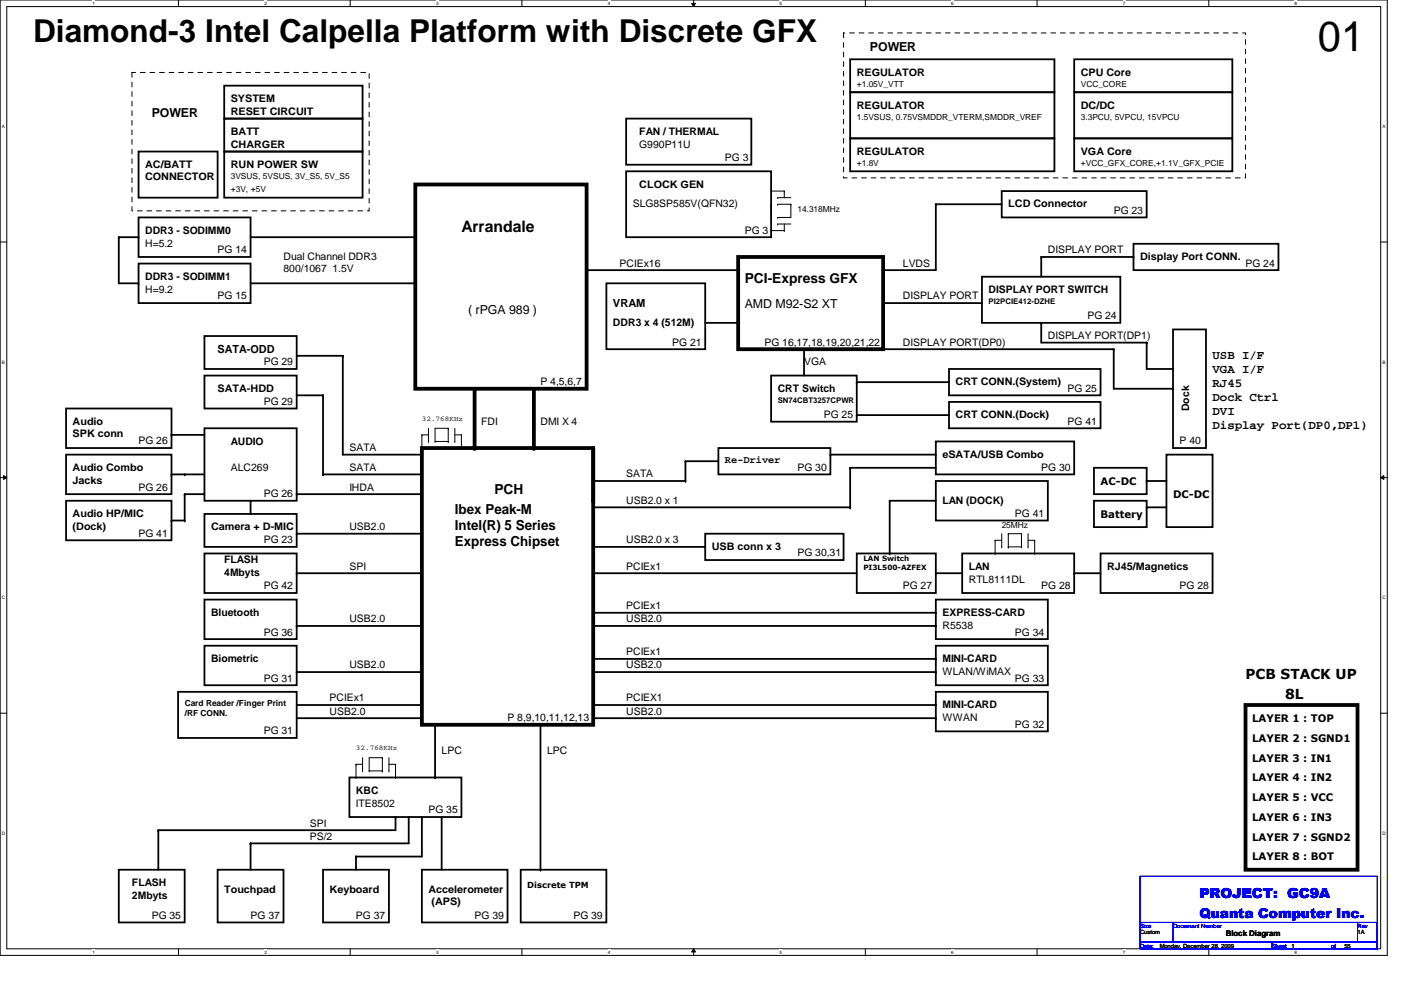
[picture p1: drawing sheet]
<svg xmlns="http://www.w3.org/2000/svg" width="297mm" height="210mm" viewBox="0 0 297 210" stroke-linecap="round" stroke-linejoin="round" font-family="sans-serif">
<path d="M0 0h294.1v202.6h-294.1zM1.4 1.4h291.3v199.8h-291.3z" fill="none" stroke="#000" stroke-width=".21"/>
<g fill="#fff">
<path d="M19.6 .2h.6v1.1h-.6z"/>
<path d="M19.6 201.3h.6v1.1h-.6z"/>
</g>
<path d="M37.8 0v1.4M37.8 201.2v1.4" fill="none" stroke="#000" stroke-width=".21"/>
<g fill="#fff">
<path d="M56 .2h.6v1.1h-.6z"/>
<path d="M56 201.3h.6v1.1h-.6z"/>
</g>
<path d="M74.2 0v1.4M74.2 201.2v1.4" fill="none" stroke="#000" stroke-width=".21"/>
<g fill="#fff">
<path d="M92.5 .2h.5v1.1h-.5z"/>
<path d="M92.5 201.3h.5v1.1h-.5z"/>
</g>
<path d="M110.7 0v1.4M110.7 201.2v1.4" fill="none" stroke="#000" stroke-width=".21"/>
<g fill="#fff">
<path d="M128.9 .2h.5v1.1h-.5z"/>
<path d="M128.9 201.3h.5v1.1h-.5z"/>
</g>
<path d="M146.6 .7h.8l-.3 .7zM147.1 0v1.4M147.1 201.2l.3 .6h-.8zM147.1 201.2v1.4" fill="none" stroke="#000" stroke-width=".21"/>
<path d="M146.6 .7h.8l-.3 .7zM147.1 201.2l.3 .6h-.8z" fill="#000"/>
<g fill="#fff">
<path d="M165.3 .2h.5v1.1h-.5z"/>
<path d="M165.3 201.3h.5v1.1h-.5z"/>
</g>
<path d="M183.5 0v1.4M183.5 201.2v1.4" fill="none" stroke="#000" stroke-width=".21"/>
<g fill="#fff">
<path d="M201.7 .2h.5v1.1h-.5z"/>
<path d="M201.7 201.3h.5v1.1h-.5z"/>
</g>
<path d="M219.9 0v1.4M219.9 201.2v1.4" fill="none" stroke="#000" stroke-width=".21"/>
<g fill="#fff">
<path d="M238.1 .2h.5v1.1h-.5z"/>
<path d="M238.1 201.3h.5v1.1h-.5z"/>
</g>
<path d="M256.3 0v1.4M256.3 201.2v1.4" fill="none" stroke="#000" stroke-width=".21"/>
<g fill="#fff">
<path d="M274.5 .2h.5v1.1h-.5z"/>
<path d="M274.5 201.3h.5v1.1h-.5z"/>
<path d="M.4 26.3h.7v1.1h-.7z"/>
<path d="M293.1 26.3h.6v1.1h-.6z"/>
<path d="M.4 76.2h.7v1.1h-.7z"/>
<path d="M293.1 76.2h.6v1.1h-.6z"/>
</g>
<path d="M0 51.3h1.4M292.7 51.3h1.4" fill="none" stroke="#000" stroke-width=".21"/>
<g fill="#fff">
<path d="M.4 126.2h.7v1.1h-.7z"/>
<path d="M293.1 126.2h.7v1.1h-.7z"/>
</g>
<path d="M0 101.3h1.4M.8 100.8l.6 .5-.6 .3zM292.7 101.3l.7-.5v.8zM292.7 101.3h1.4" fill="none" stroke="#000" stroke-width=".21"/>
<path d="M.8 100.8l.6 .5-.6 .3zM292.7 101.3l.7-.5v.8z" fill="#000"/>
<g fill="#fff">
<path d="M.4 176.1h.7v1.1h-.7z"/>
<path d="M293.1 176.1h.7v1.1h-.7z"/>
</g>
<g fill="none" stroke="#000" stroke-width=".21">
<path d="M163.5 48.9h.1M163.5 43.3h.1M163.5 40.5h.1M163.5 48.9h2.8M163.5 43.3v2.8M163.5 40.5h2.8M164.9 43.3h.1M164.9 46.1h.1M164.9 47.5h.1M164.9 41.9h.1M164.9 43.3h2.8M164.9 47.5h2.8"/>
<path d="M164.9 41.9h2.8M166.3 48.9h.1M166.3 40.5h.1M166.3 40.5v1.4M166.3 47.5v1.4M167.7 43.3h.1M167.7 43.3v2.8h-2.8M89.4 95h.1M89.4 92.2h.1M89.4 92.2v2.8M89.4 92.2h1.4M90.8 93.6h.1"/>
<path d="M90.8 90.8v2.8M92.2 93.6h.1M92.2 93.6h2.8M95 93.6h.1M95 90.8h.1M95 90.8v2.8M95 90.8h-2.8v2.8M96.4 93.6h.1M96.4 92.2h1.4M96.4 90.8v2.8M97.8 92.2h.1M97.8 95h.1"/>
<path d="M97.8 92.2v2.8M211 114.6h.1M211 117.3h.1M211 114.6h1.4M211 114.6v2.7M212.4 116h.1M212.4 113.2v2.8M213.8 116h.1M213.8 113.2h.1M213.8 113.2v2.8M213.8 113.2h2.8v2.8M213.8 116h2.8"/>
<path d="M216.6 116h.1M218 116h.1M218 114.6h1.4M218 113.2v2.8M219.4 117.3h.1M219.4 114.6h.1M219.4 114.6v2.7M0 151.2h1.4M292.7 151.2h1.4M75.5 164.8h.1M75.5 162.1h.1M75.5 162.1v2.7"/>
<path d="M75.5 162.1h1.4M76.9 163.4h.1M76.9 160.7v2.7M78.3 163.4h.1M78.3 163.4h2.8M81.1 163.4h.1M81.1 160.7h.1M81.1 160.7v2.7M81.1 160.7h-2.8v2.7M82.5 163.4h.1M82.5 162.1h1.4M82.5 160.7v2.7"/>
<path d="M83.9 162.1h.1M83.9 164.8h.1M83.9 162.1v2.7"/>
</g>
<path d="M241.7 185.8h50.3v14h-50.3zM241.7 199.8h50.3v1.4h-50.3zM241.7 195.6h50.3v4.2h-50.3zM248.7 195.6h.1M248.7 195.6v4.2M269.7 199.8h.1M269.7 199.8v1.4M287.8 195.6h.1M287.8 195.6v4.2M292 199.8v1.4M292 201.2h.1" fill="none" stroke="#00f" stroke-width=".21"/>
<g fill="none" stroke="#000" stroke-width=".38">
<path d="M47.5 18.2h29.4v6.9h-29.4zM180.3 12.6h43.3v7h-43.3zM180.3 19.6h43.3v9.7h-43.3zM227.7 19.6h33.6v9.7h-33.6zM227.7 12.6h33.6v7h-33.6zM29.4 32.1h16.7v9.8h-16.7zM47.5 25.1h29.4v7h-29.4zM47.5 32.1h29.4v9.8h-29.4zM132.8 36.3h30.7v14h-30.7zM132.8 25.1h26.5v9.8h-26.5zM180.3 29.3h43.3v7h-43.3zM227.7 29.3h33.6v7h-33.6z"/>
<path d="M29.4 55.9h23.7v8.4h-23.7zM29.4 46.1h23.7v8.4h-23.7zM29.4 50.3h-4.2v9.8h4.2M53.1 50.3h34.9M124.4 57.3h32.1M208.2 58.7h29.3v9.8h-29.3zM212.4 40.5h30.7v5.6h-30.7zM212.4 43.3h-14v14h-11.2M240.3 51.7h30.8v5.6h-30.8zM240.3 54.5h-19.5v4.2M43.3 79.6h19.6v7h-19.6zM43.3 71.2h19.6v7h-19.6z"/>
<path d="M53.1 60.1h34.9M62.9 75.4h9.8v21h16.7M128.6 60.1h20.9v13.9h-20.9zM149.5 68.5h7M163.5 79.6h18.1v9.8h-18.1zM170.5 74v5.6M187.2 64.3h21M187.2 74h48.9v8.4h12.6M201.2 78.2h32.1v5.6h-32.1zM220.8 68.5v4.1h22.3v5.6h5.6M248.7 69.8h7v25.2h-7zM14 96.4h22.4v8.4h-22.4z"/>
<path d="M14 86.6h22.4v8.4h-22.4zM36.4 92.2h6.9M43.3 90.8h19.6v15.4h-19.6zM62.9 83.8h5.6v16.8h20.9M152.3 95h23.8v5.6h-23.8zM152.3 97.8h-7v4.2h-19.5M176.1 96.4h22.3M181.6 81h19.6M181.6 88h19.6M198.4 93.6h29.3v7h-29.3zM198.4 99.2h-18.1v8.4h-54.5M201.2 85.2h32.1v5.6h-32.1z"/>
<path d="M231.9 99.2h11.2v5.6h-11.2zM247.3 96.4h9.8v15.4h-9.8zM14 106.2h22.4v8.4h-22.4zM36.4 100.6h6.9M43.3 109h19.6v7h-19.6zM43.3 117.3h19.6v8.4h-19.6zM43.3 104.8h-4.1v5.6h-2.8M53.1 106.2v2.8M62.9 104.8h26.5M62.9 113.2h26.5M125.8 116h23.7M149.5 113.2h29.4v5.5h-29.4z"/>
<path d="M181.6 117.3h16.8v8.4h-16.8zM198.4 102h23.8v8.4h-23.8zM198.4 106.2h-9.8v11.1M204 117.3h23.7v8.4h-23.7zM231.9 106.2h11.2v5.6h-11.2zM233.3 117.3h23.8v8.4h-23.8zM243.1 102h4.2M243.1 107.6h4.2M43.3 136.9h19.6v8.4h-19.6zM43.3 127.1h19.6v8.4h-19.6zM62.9 132.7h26.5M62.9 121.5h26.5"/>
<path d="M125.8 132.7h72.6M125.8 129.9h72.6M125.8 121.5h55.8M125.8 139.7h72.6M198.4 136.9h23.8v8.4h-23.8zM198.4 127.1h23.8v8.4h-23.8zM198.4 121.5h5.6M227.7 121.5h5.6M37.8 146.7h25.1v9.8h-25.1zM62.9 152.3h26.5M62.9 149.5h26.5M62.9 142.5h26.5"/>
<path d="M92.2 153.7v11.1M114.6 153.7v30.7M125.8 152.3h72.6M125.8 149.5h72.6M125.8 142.5h72.6M198.4 146.7h23.8v8.4h-23.8zM74.1 164.8h23.7v8.4h-23.7zM83.9 173.2v2.8h-50.3v8.4M86.7 173.2v5.6h-33.6v5.6M89.4 173.2v8.4h-13.9v2.8M93.6 173.2v11.2M25.2 184.4h14v11.2h-14z"/>
<path d="M46.1 184.4h14v11.2h-14zM68.5 184.4h14v11.2h-14zM89.4 184.4h18.2v11.2h-18.2zM110.4 184.4h18.2v11.2h-18.2z"/>
</g>
<g fill="#000">
<circle cx="25.2" cy="50.3" r=".19"/>
<circle cx="29.4" cy="50.3" r=".19"/>
<circle cx="88" cy="50.3" r=".19"/>
<circle cx="124.4" cy="57.3" r=".19"/>
<circle cx="187.2" cy="57.3" r=".19"/>
<circle cx="198.4" cy="43.3" r=".19"/>
<circle cx="220.8" cy="54.5" r=".19"/>
<circle cx="240.3" cy="54.5" r=".19"/>
<circle cx="29.4" cy="60.1" r=".19"/>
<circle cx="72.7" cy="75.4" r=".19"/>
<circle cx="88" cy="60.1" r=".19"/>
<circle cx="156.5" cy="68.5" r=".19"/>
<circle cx="170.5" cy="74" r=".19"/>
<circle cx="187.2" cy="64.3" r=".19"/>
<circle cx="187.2" cy="74" r=".19"/>
<circle cx="220.8" cy="68.5" r=".19"/>
<circle cx="236.1" cy="74" r=".19"/>
<circle cx="243.1" cy="72.6" r=".19"/>
<circle cx="248.7" cy="78.2" r=".19"/>
<circle cx="36.4" cy="92.2" r=".19"/>
<circle cx="68.5" cy="83.8" r=".19"/>
<circle cx="89.4" cy="96.4" r=".19"/>
<circle cx="100.6" cy="95" r=".4"/>
<circle cx="113.2" cy="95" r=".4"/>
<circle cx="145.3" cy="97.8" r=".19"/>
<circle cx="176.1" cy="96.4" r=".19"/>
<circle cx="180.3" cy="99.2" r=".19"/>
<circle cx="181.6" cy="81" r=".19"/>
<circle cx="181.6" cy="88" r=".19"/>
<circle cx="248.7" cy="82.4" r=".19"/>
<circle cx="36.4" cy="110.4" r=".19"/>
<circle cx="36.4" cy="100.6" r=".19"/>
<circle cx="39.2" cy="110.4" r=".19"/>
<circle cx="39.2" cy="104.8" r=".19"/>
<circle cx="39.2" cy="100.6" r=".19"/>
<circle cx="53.1" cy="106.2" r=".19"/>
<circle cx="62.9" cy="104.8" r=".19"/>
<circle cx="62.9" cy="113.2" r=".19"/>
<circle cx="68.5" cy="100.6" r=".19"/>
<circle cx="125.8" cy="102" r=".19"/>
<circle cx="125.8" cy="106.2" r=".4"/>
<circle cx="145.3" cy="102" r=".19"/>
<circle cx="149.5" cy="116" r=".19"/>
<circle cx="180.3" cy="107.6" r=".19"/>
<circle cx="188.6" cy="106.2" r=".19"/>
<circle cx="188.6" cy="117.3" r=".19"/>
<circle cx="243.1" cy="102" r=".19"/>
<circle cx="243.1" cy="107.6" r=".19"/>
<circle cx="62.9" cy="121.5" r=".19"/>
<circle cx="62.9" cy="132.7" r=".19"/>
<circle cx="125.8" cy="121.5" r=".19"/>
<circle cx="198.4" cy="129.9" r=".19"/>
<circle cx="198.4" cy="139.7" r=".19"/>
<circle cx="198.4" cy="132.7" r=".19"/>
<circle cx="198.4" cy="121.5" r=".19"/>
<circle cx="227.7" cy="121.5" r=".19"/>
<circle cx="62.9" cy="142.5" r=".19"/>
<circle cx="89.4" cy="152.3" r=".19"/>
<circle cx="89.4" cy="149.5" r=".19"/>
<circle cx="198.4" cy="152.3" r=".19"/>
<circle cx="198.4" cy="149.5" r=".19"/>
<circle cx="198.4" cy="142.5" r=".19"/>
<circle cx="33.6" cy="176" r=".19"/>
<circle cx="53.1" cy="178.8" r=".19"/>
<circle cx="83.9" cy="173.2" r=".19"/>
<circle cx="86.7" cy="173.2" r=".19"/>
<circle cx="89.4" cy="173.2" r=".19"/>
<circle cx="92.2" cy="164.8" r=".19"/>
<circle cx="93.6" cy="173.2" r=".19"/>
<circle cx="75.5" cy="181.6" r=".19"/>
<circle cx="114.6" cy="184.4" r=".19"/>
</g>
<path d="M88 39.1h36.4v43.3h-36.4zM156.5 54.5h30.7v19.5h-30.7zM89.4 95h36.4v58.7h-36.4zM100.6 82.4v12.6M113.2 82.4v12.6M125.8 95v11.2M264.1 149.5h23.7v34.9h-23.7z" fill="none" stroke="#000" stroke-width=".8"/>
<path d="M28 15.4h50.3v29.3h-50.3zM178.9 7h85.2v30.7h-85.2z" fill="none" stroke="#000" stroke-width=".21" stroke-dasharray="1 1 1 1 1 1 1 1"/>
<text font-size="8.9" x="279.4" y="10.8">01</text>
<text font-size="6.7" x="7" y="9">Diamond-3 Intel Calpella Platform with Discrete GFX</text>
<text font-size="3.3" x="97.8" y="49.2">Arrandale</text>
<g font-size="2.9">
<text x="157.9" y="60">PCI-Express GFX</text>
<text x="104.8" y="104.7">PCH</text>
<text x="96.4" y="108.9">Ibex Peak-M</text>
<text x="96.4" y="112.4">Intel(R) 5 Series</text>
<text x="96.4" y="115.8">Express Chipset</text>
<text x="264.1" y="144.1">PCB STACK UP</text>
<text x="272.5" y="148.3">8L</text>
</g>
<g font-size="2.9" fill="#00f">
<text x="254.3" y="190.4">PROJECT: GC9A</text>
<text x="254.3" y="194.6">Quanta Computer Inc.</text>
</g>
<g font-size="2.6">
<text x="184.4" y="10.8">POWER</text>
<text x="32.2" y="24.8">POWER</text>
<text x="157.9" y="65.2">AMD M92-S2 XT</text>
<text x="99.2" y="66.6">( rPGA 989 )</text>
<text x="257.1" y="76.2">USB I/F</text>
<text x="257.1" y="79.2">VGA I/F</text>
<text x="257.1" y="82.1">RJ45</text>
<text x="257.1" y="85.1">Dock Ctrl</text>
<text x="257.1" y="88.1">DVI</text>
<text x="257.1" y="91">Display Port(DP0,DP1)</text>
</g>
<g font-size="2.4">
<text x="130" y="65.1">VRAM</text>
<text x="46.1" y="74.8">SATA-ODD</text>
</g>
<g font-size="2.2">
<text x="181.6" y="16">REGULATOR</text>
<text x="229.1" y="16">CPU Core</text>
<text x="48.9" y="21.6">SYSTEM</text>
<text x="181.6" y="23">REGULATOR</text>
<text x="229.1" y="23">DC/DC</text>
<text x="48.9" y="28.6">BATT</text>
<text x="48.9" y="24.3">RESET CIRCUIT</text>
<text x="135.5" y="28.6">FAN / THERMAL</text>
<text x="30.8" y="35.6">AC/BATT</text>
<text x="48.9" y="31.3">CHARGER</text>
<text x="48.9" y="35.6">RUN POWER SW</text>
<text x="135.5" y="31.4">G990P11U</text>
<text x="153.7" y="34.2">PG 3</text>
<text x="181.6" y="32.8">REGULATOR</text>
<text x="229.1" y="32.8">VGA Core</text>
<text x="30.8" y="38.3">CONNECTOR</text>
<text x="135.5" y="39.8">CLOCK GEN</text>
<text x="134.2" y="43.9">SLG8SP585V(QFN32)</text>
<text x="213.8" y="44">LCD Connector</text>
<text x="236.1" y="45.3">PG 23</text>
<text x="30.8" y="52.3">H=5.2</text>
<text x="30.8" y="49.6">DDR3 - SODIMM0</text>
<text x="46.1" y="53.7">PG 14</text>
<text x="157.9" y="49.5">PG 3</text>
<text x="222.2" y="53.7">DISPLAY PORT</text>
<text x="30.8" y="59.4">DDR3 - SODIMM1</text>
<text x="60.1" y="55.1">Dual Channel DDR3</text>
<text x="60.1" y="57.7">800/1067 1.5V</text>
<text x="131.4" y="56.5">PCIEx16</text>
<text x="191.4" y="56.5">LVDS</text>
<text x="241.7" y="55.2">Display Port CONN.</text>
<text x="264.1" y="56.5">PG 24</text>
<text x="30.8" y="62.1">H=9.2</text>
<text x="46.1" y="63.5">PG 15</text>
<text x="191.4" y="63.5">DISPLAY PORT</text>
<text x="209.6" y="62.1">DISPLAY PORT SWITCH</text>
<text x="130" y="69.1">DDR3 x 4 (512M)</text>
<text x="222.2" y="71.9">DISPLAY PORT(DP1)</text>
<text x="230.5" y="67.7">PG 24</text>
<text x="55.9" y="77.5">PG 29</text>
<text x="142.5" y="73.3">PG 21</text>
<text x="162.1" y="73.3">PG 16,17,18,19,20,21,22</text>
<text x="170.5" y="77.5">VGA</text>
<text x="191.4" y="73.3">DISPLAY PORT(DP0)</text>
<text x="46.1" y="83.1">SATA-HDD</text>
<text x="114.6" y="81.7">P 4,5,6,7</text>
<text x="164.9" y="83.1">CRT Switch</text>
<text x="202.6" y="81.7">CRT CONN.(System)</text>
<text x="226.4" y="83.1">PG 25</text>
<text x="55.9" y="85.9">PG 29</text>
<text x="174.7" y="88.6">PG 25</text>
<text x="202.6" y="88.7">CRT CONN.(Dock)</text>
<text x="252.1" y="87.2" transform="rotate(-90 252.1 87.2)">Dock</text>
<text x="15.4" y="90.1">Audio</text>
<text x="15.4" y="92.8">SPK conn</text>
<text x="29.4" y="94.2">PG 26</text>
<text x="48.9" y="94.3">AUDIO</text>
<text x="74.1" y="95.6">SATA</text>
<text x="102" y="90">FDI</text>
<text x="114.6" y="90">DMI X 4</text>
<text x="226.4" y="90">PG 41</text>
<text x="250.1" y="94.2">P 40</text>
<text x="15.4" y="99.9">Audio Combo</text>
<text x="48.9" y="99.8">ALC269</text>
<text x="74.1" y="99.8">SATA</text>
<text x="132.8" y="101.2">SATA</text>
<text x="153.7" y="98.2">Re-Driver</text>
<text x="169.1" y="99.8">PG 30</text>
<text x="199.8" y="97.1">eSATA/USB Combo</text>
<text x="220.8" y="99.8">PG 30</text>
<text x="15.4" y="102.5">Jacks</text>
<text x="29.4" y="104">PG 26</text>
<text x="55.9" y="105.4">PG 26</text>
<text x="74.1" y="104">IHDA</text>
<text x="132.8" y="106.8">USB2.0 x 1</text>
<text x="199.8" y="106.8">LAN (DOCK)</text>
<text x="233.3" y="102.8">AC-DC</text>
<text x="248.7" y="105.6">DC-DC</text>
<text x="15.4" y="109.6">Audio HP/MIC</text>
<text x="15.4" y="112.3">(Dock)</text>
<text x="29.4" y="113.8">PG 41</text>
<text x="44.7" y="112.4">Camera + D-MIC</text>
<text x="74.1" y="112.4">USB2.0</text>
<text x="215.2" y="109.6">PG 41</text>
<text x="233.3" y="109.8">Battery</text>
<text x="47.5" y="119.4">FLASH</text>
<text x="55.9" y="115.2">PG 23</text>
<text x="132.8" y="115.2">USB2.0 x 3</text>
<text x="150.9" y="116.6">USB conn x 3</text>
<text x="169.1" y="118">PG 30,31</text>
<text x="47.5" y="122.1">4Mbyts</text>
<text x="55.9" y="125">PG 42</text>
<text x="74.1" y="120.8">SPI</text>
<text x="132.8" y="120.8">PCIEx1</text>
<text x="191.4" y="125">PG 27</text>
<text x="205.4" y="120.8">LAN</text>
<text x="205.4" y="123.6">RTL8111DL</text>
<text x="220.8" y="125">PG 28</text>
<text x="234.7" y="120.8">RJ45/Magnetics</text>
<text x="250.1" y="125">PG 28</text>
<text x="44.7" y="130.6">Bluetooth</text>
<text x="74.1" y="132">USB2.0</text>
<text x="132.8" y="129.2">PCIEx1</text>
<text x="132.8" y="132">USB2.0</text>
<text x="199.8" y="130.6">EXPRESS-CARD</text>
<text x="55.9" y="134.7">PG 36</text>
<text x="199.8" y="133.3">R5538</text>
<text x="215.2" y="134.7">PG 34</text>
<text x="44.7" y="140.4">Biometric</text>
<text x="74.1" y="141.7">USB2.0</text>
<text x="132.8" y="138.9">PCIEx1</text>
<text x="132.8" y="141.7">USB2.0</text>
<text x="199.8" y="140.4">MINI-CARD</text>
<text x="199.8" y="143.1">WLAN/WiMAX</text>
<text x="55.9" y="144.5">PG 31</text>
<text x="69.9" y="148.7">PCIEx1</text>
<text x="132.8" y="148.7">PCIEX1</text>
<text x="215.2" y="144.5">PG 33</text>
<text x="55.9" y="155.7">PG 31</text>
<text x="69.9" y="151.5">USB2.0</text>
<text x="107.6" y="152.9">P 8,9,10,11,12,13</text>
<text x="132.8" y="151.5">USB2.0</text>
<text x="199.8" y="150.2">MINI-CARD</text>
<text x="199.8" y="152.9">WWAN</text>
<text x="215.2" y="154.3">PG 32</text>
<text x="265.5" y="153.1">LAYER 1 : TOP</text>
<text x="93.6" y="159.9">LPC</text>
<text x="116" y="159.9">LPC</text>
<text x="265.5" y="161.5">LAYER 3 : IN1</text>
<text x="265.5" y="157.3">LAYER 2 : SGND1</text>
<text x="265.5" y="165.7">LAYER 4 : IN2</text>
<text x="75.5" y="168.3">KBC</text>
<text x="75.5" y="171.1">ITE8502</text>
<text x="90.8" y="172.5">PG 35</text>
<text x="265.5" y="169.8">LAYER 5 : VCC</text>
<text x="65.7" y="175.3">SPI</text>
<text x="65.7" y="178.1">PS/2</text>
<text x="265.5" y="174">LAYER 6 : IN3</text>
<text x="265.5" y="178.2">LAYER 7 : SGND2</text>
<text x="265.5" y="182.4">LAYER 8 : BOT</text>
<text x="28" y="187.9">FLASH</text>
<text x="28" y="190.5">2Mbyts</text>
<text x="47.5" y="189.3">Touchpad</text>
<text x="69.9" y="189.3">Keyboard</text>
<text x="90.8" y="189.3">Accelerometer</text>
<text x="91.5" y="191.9">(APS)</text>
<text x="32.2" y="194.8">PG 35</text>
<text x="53.1" y="194.8">PG 37</text>
<text x="75.5" y="194.8">PG 37</text>
<text x="100.6" y="194.8">PG 39</text>
<text x="121.6" y="194.8">PG 39</text>
</g>
<g font-size="1.8">
<text x="181.6" y="18.4">+1.05V_VTT</text>
<text x="229.1" y="18.4">VCC_CORE</text>
<text x="181.6" y="25.4">1.5VSUS, 0.75VSMDDR_VTERM,SMDDR_VREF</text>
<text x="229.1" y="25.4">3.3PCU, 5VPCU, 15VPCU</text>
<text x="181.6" y="35.1">+1.8V</text>
<text x="229.1" y="35.1">+VCC_GFX_CORE,+1.1V_GFX_PCIE</text>
<text x="48.9" y="37.9">3VSUS, 5VSUS, 3V_S5, 5V_S5</text>
<text x="48.9" y="40.7">+3V, +5V</text>
<text x="169.1" y="44.9">14.318MHz</text>
<text x="212.4" y="112">25MHz</text>
<text x="39.2" y="149.7">Card Reader /Finger Print</text>
<text x="39.2" y="151.8">/RF CONN.</text>
<text x="111.8" y="188.3">Discrete TPM</text>
</g>
<g font-size="1.7">
<text x="209.6" y="64.4">PI2PCIE412-DZHE</text>
<text x="164.9" y="85.3">SN74CBT3257CPWR</text>
<text x="259.9" y="198.5">Block Diagram</text>
</g>
<g font-size="1.5">
<text x="89.4" y="89.2">32.768KHz</text>
<text x="183" y="118.9">LAN Switch</text>
<text x="183" y="120.8">PI3L500-AZFEX</text>
<text x="75.5" y="159.1">32.768KHz</text>
</g>
<g font-size="1.2" fill="#00f">
<text x="241.7" y="196.7">Size</text>
<text x="248.7" y="196.7">Document Number</text>
<text x="287.8" y="196.7">Rev</text>
<text x="241.7" y="200.9">Date:</text>
<text x="269.7" y="200.9">Sheet</text>
<text x="282.2" y="200.9">of</text>
</g>
<g font-size="1.2">
<text x="241.7" y="198.1">Custom</text>
<text x="245.9" y="200.9">Monday, December 28, 2009</text>
<text x="273.9" y="200.9">1</text>
<text x="285" y="200.9">55</text>
<text x="287.8" y="198.1">1A</text>
</g>
<g font-size="1">
<text x="19.6" y="1.1">1</text>
<text x="56" y="1.1">2</text>
<text x="92.5" y="1.1">3</text>
<text x="128.9" y="1.1">4</text>
<text x="165.3" y="1.1">5</text>
<text x="201.7" y="1.1">6</text>
<text x="238.1" y="1.1">7</text>
<text x="274.5" y="1.1">8</text>
<text x=".4" y="27.2">A</text>
<text x="293.1" y="27.2">A</text>
<text x=".4" y="77.1">B</text>
<text x="293.1" y="77.1">B</text>
<text x=".4" y="127.1">C</text>
<text x="293.1" y="127.1">C</text>
<text x=".4" y="177">D</text>
<text x="293.1" y="177">D</text>
<text x="19.6" y="202.2">1</text>
<text x="56" y="202.2">2</text>
<text x="92.5" y="202.2">3</text>
<text x="128.9" y="202.2">4</text>
<text x="165.3" y="202.2">5</text>
<text x="201.7" y="202.2">6</text>
<text x="238.1" y="202.2">7</text>
<text x="274.5" y="202.2">8</text>
</g>
</svg>
